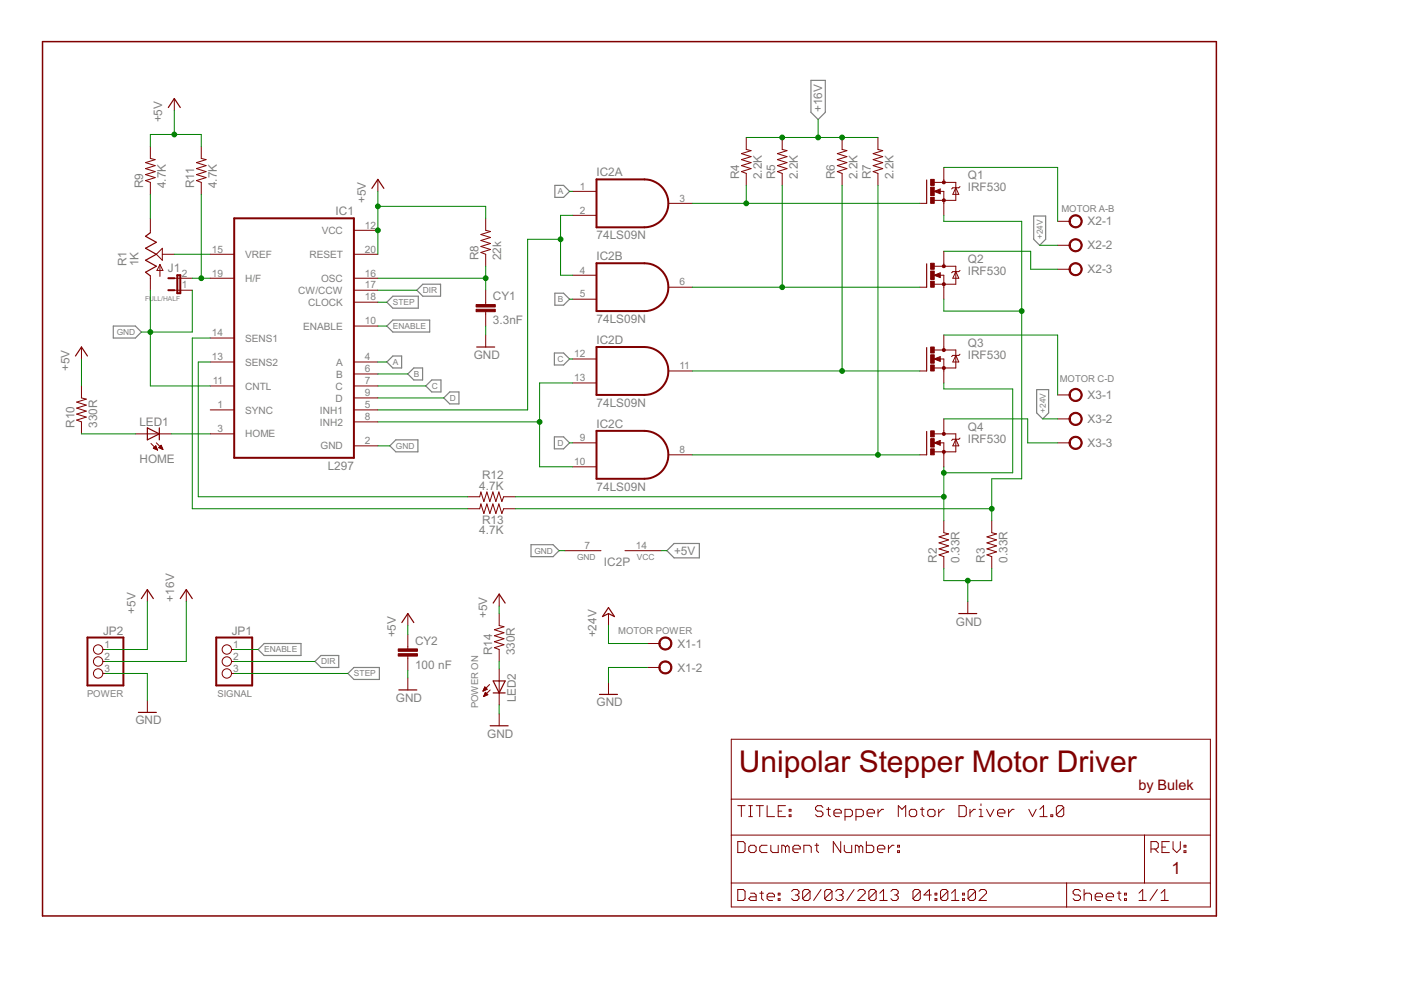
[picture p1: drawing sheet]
<svg xmlns="http://www.w3.org/2000/svg" width="297mm" height="210mm" viewBox="0 0 297 210" stroke-linecap="round" stroke-linejoin="round" font-family="sans-serif">
<g fill="none" stroke="#808080" stroke-width=".25">
<path d="M171.9 17h3.1v6.8l-1.5 1.5-1.6-1.5zM117.6 39.3h1.9l1.3 1.3-1.3 1.2h-1.9zM219.2 45.8h2.5v4.9l-1.3 1.3-1.2-1.3zM24 69.1h4.7l1.3 1.3-1.3 1.3h-4.7zM82 69.1l1.3-1.2h7.8v2.5h-7.8zM82 76.8l1.3-1.3h1.9v2.5h-1.9zM83.3 62.8h5.4v2.5h-5.4l-1.3-1.2zM87.7 78h1.9v2.6h-1.9l-1.2-1.3zM88.4 61.5l1.2-1.2h3.8v2.5h-3.8zM117.5 74.8h2l1.3 1.3-1.3 1.3h-2zM117.6 62.2h1.9l1.3 1.2-1.3 1.3h-1.9zM82.7 94.5l1.2-1.2h4.7v2.5h-4.7z"/>
<path d="M91.5 80.6h2v2.5h-2l-1.2-1.3zM95.4 83.1h1.9v2.5h-1.9l-1.3-1.2zM117.5 92.6h2l1.3 1.3-1.3 1.3h-2zM219.8 82.6h2.5v4.9l-1.2 1.3-1.3-1.3zM112.6 115.5h4.7l1.2 1.3-1.2 1.2h-4.7zM141.4 116.8l1.5-1.6h5.4v3.1h-5.4zM54.7 137.7l1.3-1.3h7.8v2.6h-7.8zM68.1 139h3.7v2.5h-3.7l-1.3-1.2zM75 141.5h5.4v2.6h-5.4l-1.2-1.3z"/>
</g>
<path d="M126.5 38h10.1a5.1 5.1 0 0 1 5.1 5.1 5.1 5.1 0 0 1-5.1 5.1h-10.1zM35.7 59h1.3M37.6 58.4h.6v3.8h-.6zM49.7 46.3h25.3v50.8h-25.3zM126.5 55.8h10.1a5.1 5.1 0 0 1 5.1 5.1 5.1 5.1 0 0 1-5.1 5.1h-10.1zM35.7 61.5h1.3M126.5 73.6h10.1a5.1 5.1 0 0 1 5.1 5.1 5.1 5.1 0 0 1-5.1 5h-10.1zM126.5 91.4h10.1a5.1 5.1 0 0 1 5.1 5 5.1 5.1 0 0 1-5.1 5.1h-10.1zM18.5 135.2h7.7v10.1h-7.7zM45.8 135.2h7.7v10.1h-7.7z" fill="none" stroke="#800000" stroke-width=".42"/>
<g fill="none" stroke="#800000" stroke-width=".21">
<path d="M31.9 31.1v2.5l1 .2-2 .7 2 .6-2 .7 2 .6-2 .6 2 .7-2 .6 1 .4v2.5M37 20.9v2.5M42.7 31.1v2.5l1 .2-2 .7 2 .6-2 .7 2 .6-2 .6 2 .7-2 .6 1 .4v2.5M80.1 38v2.6M158.2 29.1v2.6l1 .2-2 .7 2 .6-2 .6 2 .7-2 .6 2 .7-2 .6 1 .4v2.5M165.8 29.1v2.6l1.1 .2-2.1 .7 2.1 .6-2.1 .6 2.1 .7-2.1 .6 2.1 .7-2.1 .6 1 .4v2.5M178.5 29.1v2.6l1.1 .2-2.1 .7 2.1 .6-2.1 .6 2.1 .7-2.1 .6 2.1 .7-2.1 .6 1 .4v2.5M186.1 29.1v2.6l1.1 .2-2.1 .7 2.1 .6-2.1 .6 2.1 .7-2.1 .6 2.1 .7-2.1 .6 1 .4v2.5M198.1 38.7h4.5v3.8h-4.5M200.1 35.5v3.2M202.6 39.8l.7 1.4h-1.3zM203.5 39.6l-.2 .2h-1.3l-.2 .3"/>
<path d="M31.9 46.3v3M31.9 58.5v3M33.1 53.9l1.3-1.3v2.6zM33.9 56.1v2.5M33.9 56.1l.6 1.2h-1.2zM34.4 53.9h2.6M37 59h3.8M44.6 53.9h5.1M44.6 59h5.1M75 53.9h5.1M75 59h5.1M75 48.8h5.1"/>
<path d="M103 46.3v2.5l1 .3-2 .6 2 .7-2 .6 2 .6-2 .7 2 .6-2 .6 1 .4v2.6M121.4 40.6h5.1M121.4 58.4h5.1M121.4 45.7h5.1M141.7 43.1h5.1M195 43.1h1.5M198.1 40.6l1.2-.5v1zM198.1 58.4l1.2-.6v1.1zM198.1 56.5h4.5v3.8h-4.5M199.2 40.6h.9v5.1M199.2 58.4h.9v5M200.1 53.3v3.2"/>
<path d="M202.6 57.6l.7 1.4h-1.3zM203.5 57.3l-.2 .3h-1.3l-.2 .2M224.2 46.9h2.6M224.2 52h2.6M224.2 57.1h2.6M17.3 73.6v2.5M37 61.5h3.8M44.6 76.8h5.1M44.6 71.7h5.1M75 69.1h5.1M75 76.8h5.1M75 79.3h5.1"/>
<path d="M75 61.5h5.1M75 64.1h5.1M103 61.5v3.1M103 66.1v3M103 71v2.6M121.4 76.1h5.1M121.4 63.4h5.1M141.7 60.9h5.1M141.7 78.7h5.1M195 60.9h1.5M195 78.7h1.5M198.1 76.1l1.2-.5v1z"/>
<path d="M198.1 74.2h4.5v3.8h-4.5M199.2 76.1h.9v5.1M200.1 71v3.2M202.6 75.4l.7 1.4h-1.3zM203.5 75.1l-.2 .3h-1.3l-.2 .2M17.3 81.8v2.6l1 .2-2 .7 2 .6-2 .6 2 .7-2 .6 2 .6-2 .7 1 .4v2.5M28.7 92h7.6M32 94l1.4 1.4M32.5 95l.5-.5 .4 .9zM32.6 95.1h.6M32.6 94.9h.6M32.7 94.8h.4"/>
<path d="M32.8 95.2h.5M32.9 94.7h.2M33 94.6h.1M33.1 95.3h.2M33.1 93.9l1.4 1.4M33.4 95.4h.1M33.7 94.9l.5-.5 .3 .9zM33.7 94.9h.7M33.7 94.8h.6M33.9 94.7h.4M34 95.1h.4M34 94.6h.2"/>
<path d="M34.1 94.5h.1M34.3 95.2h.2M44.6 86.9h5.1M44.6 92h5.1M44.6 81.8h5.1M75 86.9h5.1M75 94.5h5.1M75 81.8h5.1M75 89.5h5.1M75 84.4h5.1M121.4 93.9h5.1M121.4 81.2h5.1"/>
<path d="M121.4 99h5.1M141.7 96.4h5.1M195 96.4h1.5M198.1 93.9l1.2-.5v1zM198.1 92h4.5v3.8h-4.5M199.2 93.9h.9v5.1M200.1 88.8v3.2M202.6 93.1l.7 1.4h-1.3zM203.5 92.9l-.2 .2h-1.3l-.2 .3M224.2 93.9h2.6M224.2 83.7h2.6M224.2 88.8h2.6"/>
<path d="M99.2 105.3h2.5l.3-1 .6 2 .6-2 .7 2 .6-2 .6 2 .7-2 .6 2 .4-1h2.5M99.2 107.9h2.5l.3-1.1 .6 2.1 .6-2.1 .7 2.1 .6-2.1 .6 2.1 .7-2.1 .6 2.1 .4-1h2.5M119.8 116.8h7.6M132.5 116.8h7.6M200.1 110.4v2.5l1 .3-2 .6 2 .7-2 .6 2 .6-2 .7 2 .6-2 .6 1 .4v2.6M210.3 110.4v2.5l1 .3-2 .6 2 .7-2 .6 2 .6-2 .7 2 .6-2 .6 1 .4v2.6M21.8 137.7h.6M31.2 125v2.6M39.5 125v2.6M49.1 137.7h.6M86.5 130.1v2.5M86.5 134.5v3.1"/>
<path d="M86.5 139.1v3.1M105.8 126v2.5M105.8 130.1v2.5l1 .3-2 .6 2 .7-2 .6 2 .6-2 .7 2 .6-2 .6 1 .4v2.6M129 130.1v2.5M137.3 136.4h2.5M205.2 127.6v2.5M21.8 140.3h.6M21.8 142.8h.6M31.2 148.5v2.5M49.1 140.3h.6M49.1 142.8h.6M86.5 143.7v2.6"/>
<path d="M102.4 146.4h.2M102.5 146.3h.4M102.6 146.2h.6M102.6 147.6h.1M102.6 146.1h.6M102.6 147.5h.3M102.7 146h.4M102.7 147.4h.4M102.7 145.8h.3M102.7 147.3h.7M102.7 147.2h.6M102.8 145.7h.1"/>
<path d="M102.8 145.6l.5 .6-.9 .3zM102.8 147h.4M102.8 146.9h.3M102.9 146.8h.1M103.4 147.3l-.5-.5-.4 .9M103.4 147.3l-.9 .4M103.8 145.1l-1.4 1.4M103.9 146.3l-1.4 1.4M105.8 141.8v7.7M105.8 151.4v2.5M129 144.7v2.5M137.3 141.5h2.5"/>
<path d="M155 156.7h101.6v35.6h-101.6zM155 177.1h101.6M155 169.4h101.6M156.4 178.4h1.2l.4 .4v1.6l-.4 .4h-1.2zM156.4 170.8h1.6M157.2 170.8v2.3M158.7 179.6l.4-.4h.8l.4 .4v.8l-.4 .4h-.8l-.4-.4zM158.7 170.8h.8M158.7 173.1h.8M159.1 170.8v2.3M160.3 170.8h1.6M161.1 170.8v2.3"/>
<path d="M162.6 170.8v2.3h1.6M162.6 179.2h-1.1l-.4 .4v.8l.4 .4h1.1M163.4 179.2v1.2l.4 .4h1.2v-1.6M165 172h.8M166.5 170.8h-1.5v2.3h1.5M166.5 179.6l-.3-.4h-.4v1.6M166.5 179.6l.4-.4 .4 .4v1.2M166.5 179.6v1.2M167.3 172.8h.4v.3h-.4zM167.3 171.6h.4v.4h-.4zM172.8 179.2h.8M173.2 178.8v1.6l.4 .4"/>
<path d="M174.5 171.2l-.4-.4h-.8l-.4 .4v.4l.4 .4h.8l.4 .4v.4l-.4 .3h-.8l-.4-.3M175.3 171.6h.7M175.6 171.2v1.6l.4 .3M176.8 172.4h1.6v-.4l-.4-.4h-.8l-.4 .4v.8l.4 .3h.8M178.2 178.4v2.4l-1.5-2.4v2.4M179 179.2v1.2l.4 .4h1.2v-1.6M179.2 173.1h1.1l.4-.3v-.8l-.4-.4h-1.1v2.3M181.5 173.1h1.2l.3-.3v-.8l-.3-.4h-1.2v2.3M182.1 179.6l-.4-.4h-.3v1.6M182.1 179.6v1.2M182.1 179.6l.4-.4 .4 .4v1.2M183.7 178.4v2.4h1.2l.4-.4v-.8l-.4-.4h-1.2"/>
<path d="M183.8 172.4h1.6v-.4l-.4-.4h-.8l-.4 .4v.8l.4 .3h.8M186.2 171.6v1.5M187.3 171.6h-.4l-.7 .8M188.4 179.2v1.6M189.5 179.2h-.4l-.7 .8M190.3 179.2h.4v.4h-.4zM190.5 173.1v-2.3l.7 .8 .8-.8v2.3M192.8 172l.4-.4h.8l.4 .4v.8l-.4 .3h-.8l-.4-.3zM195.1 171.6h.8M195.5 171.2v1.6l.4 .3M196.7 172l.4-.4h.8l.3 .4v.8l-.3 .3h-.8l-.4-.3zM199 171.6v1.5"/>
<path d="M200.2 171.6h-.4l-.8 .8M203.3 170.8h1.2l.4 .4v1.6l-.4 .3h-1.2zM205.7 171.6v1.5M206.8 171.6h-.4l-.7 .8M207.6 173.1h.8M207.6 171.6h.4v1.5M208 170.4v.4M209.2 171.6l.8 1.5 .7-1.5M211.5 172.4h1.6v-.4l-.4-.4h-.8l-.4 .4v.8l.4 .3h.8M213.8 171.6v1.5M215 171.6h-.4l-.8 .8M218.1 171.6l.8 1.5 .8-1.5"/>
<path d="M220.5 173.1h1.5M220.5 171.6l.8-.8v2.3M222.8 172.8h.4v.3h-.4zM225.5 171.2l-.4-.4h-.7l-.4 .4v1.6M225.5 171.2v1.6l-.4 .3h-.7l-.4-.3M225.5 171.2l-1.5 1.6M242.7 177.1v10.1M246.4 179.6h.7M247.9 178.4h-1.5v2.4h1.5M248.7 178.4v1.6l.8 .8 .8-.8v-1.6M251 179.2h.4v.4h-.4zM155 187.2h101.6"/>
<path d="M156.4 188.6h1.2l.4 .4v1.5l-.4 .4h-1.2zM159.1 189.4h.8l.4 .4v1.1h-1.2l-.4-.4 .4-.4h1.2M161.1 189.4h.8M161.5 189v1.5l.4 .4M162.6 190.1h1.6v-.3l-.4-.4h-.8l-.4 .4v.7l.4 .4h.8M165 190.5h.4v.4h-.4zM165 189.4h.4v.4h-.4zM167.8 189l.4-.4h.8l.4 .4v.4l-.4 .4M168.1 180h1.6v-.4l-.4-.4h-.8l-.4 .4v.8l.4 .4h.8M168.6 189.8h.4M169 189.8l.4 .3v.4l-.4 .4h-.8l-.4-.4M170.4 180.8v-1.6h1.2l.4 .4v1.2"/>
<path d="M171.7 189v1.5l-.4 .4h-.7l-.4-.4M171.7 189l-.4-.4h-.7l-.4 .4v1.5M171.7 189l-1.5 1.5M174.1 188.6l-1.6 2.3M176.4 189v1.5l-.4 .4h-.8l-.3-.4M176.4 189l-.4-.4h-.8l-.3 .4v1.5M176.4 189l-1.5 1.5M177.2 189l.4-.4h.8l.4 .4v.4l-.4 .4M178 189.8h.4M178.4 189.8l.4 .3v.4l-.4 .4h-.8l-.4-.4M181.1 188.6l-1.6 2.3M181.9 189l.4-.4h.7l.4 .4v.4l-1.5 1.5h1.5"/>
<path d="M185.8 189v1.5l-.4 .4h-.8l-.4-.4M185.8 189l-.4-.4h-.8l-.4 .4v1.5M185.8 189l-1.6 1.5M186 180h1.6v-.4l-.4-.4h-.8l-.4 .4v.8l.4 .4h.8M186.5 190.9h1.6M186.5 189.4l.8-.8v2.3M188.9 189l.4-.4h.8l.3 .4v.4l-.3 .4M189.7 189.8h.4M190.1 189.8l.3 .3v.4l-.3 .4h-.8l-.4-.4M190.3 180.4h.4v.4h-.4zM195.1 189v1.5l-.4 .4h-.7l-.4-.4M195.1 189l-.4-.4h-.7l-.4 .4v1.5"/>
<path d="M195.1 189l-1.5 1.5M197.5 189.8h-1.6l1.2-1.2v2.3M198.2 190.5h.4v.4h-.4zM198.2 189.4h.4v.4h-.4zM201 189v1.5l-.4 .4h-.8l-.4-.4M201 189l-.4-.4h-.8l-.4 .4v1.5M201 189l-1.6 1.5M201.7 190.9h1.6M201.7 189.4l.8-.8v2.3M204.1 190.5h.4v.4h-.4zM204.1 189.4h.4v.4h-.4zM206.8 189v1.5l-.4 .4h-.8l-.3-.4"/>
<path d="M206.8 189l-.4-.4h-.8l-.3 .4v1.5M206.8 189l-1.5 1.5M207.6 189l.4-.4h.8l.3 .4v.4l-1.5 1.5h1.5M226.1 187.2v5.1M229.1 189l-.4-.4h-.8l-.4 .4v.4l.4 .4h.8l.4 .3v.4l-.4 .4h-.8l-.4-.4M229.8 189.8l.5-.4h.7l.4 .4v1.1M229.8 188.6v2.3M232.2 190.1h1.5v-.3l-.3-.4h-.8l-.4 .4v.7l.4 .4h.8M234.5 190.1h1.6v-.3l-.4-.4h-.8l-.4 .4v.7l.4 .4h.8M236.9 189.4h.8M237.3 189v1.5l.4 .4M238.4 190.5h.4v.4h-.4z"/>
<path d="M238.4 189.4h.4v.4h-.4zM241.5 190.9h1.5M241.5 189.4l.8-.8v2.3M244 180h1.2l.4-.4v-.8l-.4-.4h-1.2v2.4M244.8 180l.8 .8M245.4 188.6l-1.6 2.3M246.2 190.9h1.5M246.2 189.4l.8-.8v2.3M251 180.4h.4v.4h-.4z"/>
<circle cx="20.8" cy="137.7" r=".99"/>
<circle cx="48.1" cy="137.7" r=".99"/>
<circle cx="20.8" cy="140.3" r=".99"/>
<circle cx="20.8" cy="142.8" r=".99"/>
<circle cx="48.1" cy="140.3" r=".99"/>
<circle cx="48.1" cy="142.8" r=".99"/>
</g>
<g fill="none" stroke="#800000" stroke-width=".25">
<path d="M35.7 22.8l1.3-1.9 1.2 1.9M78.8 39.9l1.3-1.9 1.3 1.9M196.5 38.2v4.9M31.9 49.3l-1 .8 2.2 1.3-2.2 1.2 2.2 1.3-2.2 1.3 2.2 1.3-2.2 1.2 1 .8M196.5 55.9v5M16 75.5l1.3-1.9 1.2 1.9M101.1 73.6h3.8M196.5 73.7v5M31.2 90.7l2.6 1.3-2.6 1.3zM33.8 90.7v2.6M196.5 91.5v4.9M30 126.9l1.2-1.9 1.3 1.9"/>
<path d="M38.2 126.9l1.3-1.9 1.3 1.9M85.2 132l1.3-1.9 1.2 1.9M104.6 127.9l1.2-1.9 1.3 1.9M129 128.8l1.3 1.9-1.3-.6-1.3 .6zM203.3 130.1h3.8M29.3 151h3.8M84.6 146.3h3.8M103.9 153.9h3.8M104.6 144.4h2.5l-1.3 2.5zM104.6 146.9h2.5M127.1 147.2h3.8"/>
</g>
<path d="M9 8.8h248.9v185.4h-248.9zM199.2 40.3l-.9 .3 .9 .2v-.2h-.2M199.2 58.1l-.9 .3 .9 .2v-.2h-.2M199.2 75.9l-.9 .2 .9 .3v-.3h-.2M199.2 93.6l-.9 .3 .9 .2v-.2h-.2" fill="none" stroke="#800000" stroke-width=".32"/>
<g fill="#800000" stroke="#800000" stroke-width=".21">
<path d="M140.1 135.5a1.39 1.39 0 0 1 2.2 .2 1.39 1.39 0 0 1-.9 2.1 1.39 1.39 0 0 1-1.7-1.4h.2a1.14 1.14 0 0 1 1.6-1 1.14 1.14 0 0 1 .3 1.9 1.14 1.14 0 0 1-1.8-.6l-.1-.3h-.2z" fill-rule="evenodd"/>
<path d="M140.1 140.5a1.4 1.4 0 0 1 2.2 .3 1.4 1.4 0 0 1-.8 2 1.4 1.4 0 0 1-1.8-1.3h.2a1.14 1.14 0 0 1 1.6-1.1 1.14 1.14 0 0 1 .3 1.9 1.14 1.14 0 0 1-1.8-.5l-.1-.3h-.2z" fill-rule="evenodd"/>
<path d="M227 46a1.39 1.39 0 0 1 2.2 .2 1.39 1.39 0 0 1-.8 2.1 1.39 1.39 0 0 1-1.7-1.4h.2a1.15 1.15 0 0 1 1.6-1.1 1.15 1.15 0 0 1 .3 2 1.15 1.15 0 0 1-1.9-.6v-.3h-.2z" fill-rule="evenodd"/>
<path d="M227 51a1.4 1.4 0 0 1 2.2 .3 1.4 1.4 0 0 1-.8 2 1.4 1.4 0 0 1-1.7-1.3h.2a1.15 1.15 0 0 1 1.6-1.1 1.15 1.15 0 0 1 .3 1.9 1.15 1.15 0 0 1-1.9-.5v-.3h-.2z" fill-rule="evenodd"/>
<path d="M227 56.1a1.4 1.4 0 0 1 2.2 .2 1.4 1.4 0 0 1-.8 2.1 1.4 1.4 0 0 1-1.7-1.3h.2a1.15 1.15 0 0 1 1.6-1.1 1.15 1.15 0 0 1 .3 1.9 1.15 1.15 0 0 1-1.9-.5v-.3h-.2z" fill-rule="evenodd"/>
<path d="M227 82.8a1.4 1.4 0 0 1 2.2 .2 1.4 1.4 0 0 1-.8 2.1 1.4 1.4 0 0 1-1.7-1.4h.2a1.15 1.15 0 0 1 1.6-1 1.15 1.15 0 0 1 .3 1.9 1.15 1.15 0 0 1-1.9-.6v-.3h-.2z" fill-rule="evenodd"/>
<path d="M227 87.9a1.4 1.4 0 0 1 2.2 .2 1.4 1.4 0 0 1-.8 2.1 1.4 1.4 0 0 1-1.7-1.4h.2a1.15 1.15 0 0 1 1.6-1 1.15 1.15 0 0 1 .3 1.9 1.15 1.15 0 0 1-1.9-.6v-.3h-.2z" fill-rule="evenodd"/>
<path d="M227 92.9a1.39 1.39 0 0 1 2.2 .3 1.39 1.39 0 0 1-.8 2 1.39 1.39 0 0 1-1.7-1.3h.2a1.15 1.15 0 0 1 1.6-1.1 1.15 1.15 0 0 1 .3 2 1.15 1.15 0 0 1-1.9-.6v-.3h-.2z" fill-rule="evenodd"/>
<circle cx="200.1" cy="42.5" r=".33"/>
<circle cx="200.1" cy="38.7" r=".33"/>
<circle cx="200.1" cy="60.3" r=".33"/>
<circle cx="200.1" cy="56.4" r=".33"/>
<circle cx="200.1" cy="78" r=".32"/>
<circle cx="200.1" cy="74.2" r=".32"/>
<circle cx="200.1" cy="95.8" r=".32"/>
<circle cx="200.1" cy="92" r=".32"/>
</g>
<g fill="#800000" stroke="#800000" stroke-width=".21">
<path d="M197.3 41.8h.8v1.3h-.8z"/>
<path d="M197.3 38h.8v1.3h-.8z"/>
<path d="M197.3 39.7h.8v1.8h-.8z"/>
<path d="M197.3 59.6h.8v1.3h-.8z"/>
<path d="M197.3 55.8h.8v1.3h-.8z"/>
<path d="M197.3 57.5h.8v1.7h-.8z"/>
<path d="M197.3 77.4h.8v1.3h-.8z"/>
<path d="M197.3 73.6h.8v1.2h-.8z"/>
<path d="M197.3 75.2h.8v1.8h-.8z"/>
<path d="M197.3 95.2h.8v1.2h-.8z"/>
<path d="M197.3 91.4h.8v1.2h-.8z"/>
<path d="M197.3 93h.8v1.8h-.8z"/>
<path d="M84.4 138.6h4.1v.5h-4.1z"/>
<path d="M84.4 137.6h4.1v.5h-4.1z"/>
<path d="M100.9 65.6h4.1v.5h-4.1z"/>
<path d="M100.9 64.6h4.1v.5h-4.1z"/>
</g>
<g fill="none" stroke="#008000" stroke-width=".21">
<path d="M31.9 31.1v-2.6h10.8v2.6M37 23.4v5.1M158.2 29.1h27.9M158.2 39.3v3.8M165.8 39.3v21.6M173.5 25.3v3.8M178.5 39.3v39.4M186.1 39.3v57.1M200.1 35.5h24.1v11.4M31.9 41.2v5.1M37 53.9h7.6M40.8 59h3.8"/>
<path d="M42.7 41.2v17.8M80.1 40.6v13.3M80.1 43.8h22.9v2.5M80.1 59h22.9M103 56.5v5M118.9 50.7h-7v36.2h-31.8M120.8 40.6h.6M121.4 45.7h-2.5v12.7h2.5M146.8 43.1h48.2M200.1 45.7v1.2h16.5v54.6h-6.3v8.9M200.1 53.3h18.4v3.8h5.7M220.4 52h3.8"/>
<path d="M17.3 76.1v5.7M31.9 61.5v20.3h12.7M40.8 61.5v8.9h-10.8M44.6 71.7h-3.8v36.2h58.4M44.6 76.8h-2.6v28.5h57.2M80.1 69.1h1.9M80.1 61.5h8.3M80.1 64.1h1.9M80.1 76.8h1.9M80.1 79.3h6.4M103 69.1v1.9M120.8 63.4h.6"/>
<path d="M120.8 76.1h.6M146.8 60.9h48.2M146.8 78.7h48.2M200.1 63.4v2.6h16.5M200.1 71h24.1v12.7M17.3 92h11.4M36.3 92h8.3M80.1 94.5h2.6M80.1 81.8h10.2M80.1 84.4h14M80.1 89.5h34.3M120.8 93.9h.6"/>
<path d="M121.4 81.2h-7v17.8h7M146.8 96.4h48.2M200.1 81.2v1.3h14.6v17.7h-14.6M200.1 99v11.4M200.1 88.8h17.8v5.1h6.3M221.1 88.8h3.1M109.3 107.9h101M109.3 105.3h90.8M118.5 116.8h1.3M140.1 116.8h1.3M31.2 127.6v10.1h-8.8M39.5 127.6v12.7h-17.1"/>
<path d="M49.7 137.7h5M86.5 132.6v1.9M105.8 128.5v1.6M129 132.6v3.8h8.3M200.1 120.6v2.5h10.2v-2.5M205.2 123.1v4.5M22.4 142.8h8.8v5.7M49.7 142.8h24.1M49.7 140.3h17.1M86.5 142.2v1.5M105.8 140.3v1.5M105.8 149.5v1.9"/>
<path d="M137.3 141.5h-8.3v3.2"/>
</g>
<g fill="#008000" stroke="#008000" stroke-width=".21">
<circle cx="37" cy="28.5" r=".51"/>
<circle cx="80.1" cy="43.8" r=".51"/>
<circle cx="80.1" cy="48.8" r=".51"/>
<circle cx="31.9" cy="70.4" r=".51"/>
<circle cx="205.2" cy="123.1" r=".51"/>
<circle cx="165.8" cy="29.1" r=".51"/>
<circle cx="178.5" cy="29.1" r=".51"/>
<circle cx="173.5" cy="29.1" r=".51"/>
<circle cx="103" cy="59" r=".51"/>
<circle cx="42.7" cy="59" r=".51"/>
<circle cx="118.9" cy="50.7" r=".51"/>
<circle cx="114.4" cy="89.5" r=".51"/>
<circle cx="158.2" cy="43.1" r=".51"/>
<circle cx="165.8" cy="60.9" r=".51"/>
<circle cx="178.5" cy="78.7" r=".51"/>
<circle cx="186.1" cy="96.4" r=".51"/>
<circle cx="216.6" cy="66" r=".51"/>
<circle cx="210.3" cy="107.9" r=".51"/>
<circle cx="200.1" cy="100.2" r=".51"/>
<circle cx="200.1" cy="105.3" r=".51"/>
</g>
<text font-size="7.1" fill="#800000" x="156.6" y="163.7">Unipolar Stepper Motor Driver</text>
<text font-size="4" fill="#800000" x="248.4" y="185.3">1</text>
<text font-size="3.4" fill="#800000" x="241.4" y="167.5">by Bulek</text>
<g font-size="2.8" fill="#808080">
<text x="174.3" y="23.8" transform="rotate(-90 174.3 23.8)">+16V</text>
<text x="34.4" y="26" transform="rotate(-90 34.4 26)">+5V</text>
<text x="30.4" y="39.9" transform="rotate(-90 30.4 39.9)">R9</text>
<text x="35.2" y="39.9" transform="rotate(-90 35.2 39.9)">4.7K</text>
<text x="41.2" y="39.9" transform="rotate(-90 41.2 39.9)">R11</text>
<text x="46" y="39.9" transform="rotate(-90 46 39.9)">4.7K</text>
<text x="126.5" y="37.4">IC2A</text>
<text x="156.7" y="38" transform="rotate(-90 156.7 38)">R4</text>
<text x="161.5" y="38" transform="rotate(-90 161.5 38)">2.2K</text>
<text x="164.3" y="38" transform="rotate(-90 164.3 38)">R5</text>
<text x="169.1" y="38" transform="rotate(-90 169.1 38)">2.2K</text>
<text x="177" y="38" transform="rotate(-90 177 38)">R6</text>
<text x="181.8" y="38" transform="rotate(-90 181.8 38)">2.2K</text>
<text x="184.7" y="38" transform="rotate(-90 184.7 38)">R7</text>
<text x="189.5" y="38" transform="rotate(-90 189.5 38)">2.2K</text>
<text x="205.2" y="40.6">IRF530</text>
<text x="205.2" y="38">Q1</text>
<text x="71.2" y="45.7">IC1</text>
<text x="77.6" y="43.1" transform="rotate(-90 77.6 43.1)">+5V</text>
<text x="230.6" y="47.8">X2-1</text>
<text x="126.5" y="50.7">74LS09N</text>
<text x="230.6" y="52.9">X2-2</text>
<text x="26.8" y="56.4" transform="rotate(-90 26.8 56.4)">R1</text>
<text x="29.3" y="56.4" transform="rotate(-90 29.3 56.4)">1K</text>
<text x="35.6" y="57.6">J1</text>
<text x="101.5" y="55.2" transform="rotate(-90 101.5 55.2)">R8</text>
<text x="106.3" y="55.2" transform="rotate(-90 106.3 55.2)">22k</text>
<text x="126.5" y="55.2">IC2B</text>
<text x="205.2" y="58.3">IRF530</text>
<text x="205.2" y="55.8">Q2</text>
<text x="230.6" y="58">X2-3</text>
<text x="104.5" y="63.7">CY1</text>
<text x="104.5" y="68.8">3.3nF</text>
<text x="126.5" y="68.5">74LS09N</text>
<text x="100.4" y="76.1">GND</text>
<text x="126.5" y="72.9">IC2D</text>
<text x="205.2" y="76.1">IRF530</text>
<text x="205.2" y="73.6">Q3</text>
<text x="14.7" y="78.7" transform="rotate(-90 14.7 78.7)">+5V</text>
<text x="126.5" y="86.3">74LS09N</text>
<text x="230.6" y="84.6">X3-1</text>
<text x="230.6" y="89.7">X3-2</text>
<text x="15.8" y="90.7" transform="rotate(-90 15.8 90.7)">R10</text>
<text x="20.6" y="90.7" transform="rotate(-90 20.6 90.7)">330R</text>
<text x="29.5" y="90.2">LED1</text>
<text x="126.5" y="90.7">IC2C</text>
<text x="205.2" y="93.9">IRF530</text>
<text x="205.2" y="91.4">Q4</text>
<text x="230.6" y="94.8">X3-3</text>
<text x="29.6" y="98.2">HOME</text>
<text x="69.5" y="99.6">L297</text>
<text x="102.2" y="101.6">R12</text>
<text x="101.6" y="103.8">4.7K</text>
<text x="126.5" y="104.1">74LS09N</text>
<text x="101.6" y="113.3">4.7K</text>
<text x="102.2" y="111.1">R13</text>
<text x="128.1" y="119.9">IC2P</text>
<text x="142.9" y="117.6">+5V</text>
<text x="198.6" y="119.3" transform="rotate(-90 198.6 119.3)">R2</text>
<text x="203.4" y="119.3" transform="rotate(-90 203.4 119.3)">0.33R</text>
<text x="208.8" y="119.3" transform="rotate(-90 208.8 119.3)">R3</text>
<text x="213.6" y="119.3" transform="rotate(-90 213.6 119.3)">0.33R</text>
<text x="28.7" y="130.1" transform="rotate(-90 28.7 130.1)">+5V</text>
<text x="37" y="127.5" transform="rotate(-90 37 127.5)">+16V</text>
<text x="103.3" y="131" transform="rotate(-90 103.3 131)">+5V</text>
<text x="21.8" y="134.5">JP2</text>
<text x="49.1" y="134.5">JP1</text>
<text x="83.9" y="135.2" transform="rotate(-90 83.9 135.2)">+5V</text>
<text x="88" y="136.7">CY2</text>
<text x="126.5" y="135.2" transform="rotate(-90 126.5 135.2)">+24V</text>
<text x="143.6" y="137.3">X1-1</text>
<text x="202.7" y="132.6">GND</text>
<text x="88" y="141.8">100 nF</text>
<text x="104.3" y="139" transform="rotate(-90 104.3 139)">R14</text>
<text x="109.1" y="139" transform="rotate(-90 109.1 139)">330R</text>
<text x="143.6" y="142.4">X1-2</text>
<text x="83.9" y="148.8">GND</text>
<text x="109.4" y="148.9" transform="rotate(-90 109.4 148.9)">LED2</text>
<text x="126.5" y="149.8">GND</text>
<text x="28.7" y="153.6">GND</text>
<text x="103.3" y="156.4">GND</text>
</g>
<g font-size="2.4" fill="#808080">
<text x="122.9" y="40.2">1</text>
<text x="122.9" y="45.3">2</text>
<text x="144" y="42.8">3</text>
<text x="44.9" y="53.5">15</text>
<text x="68.2" y="49.6">VCC</text>
<text x="77.4" y="53.5">20</text>
<text x="77.4" y="48.5">12</text>
<text x="38.6" y="58.6">2</text>
<text x="44.9" y="58.6">19</text>
<text x="52" y="54.7">VREF</text>
<text x="52" y="59.7">H/F</text>
<text x="65.6" y="54.7">RESET</text>
<text x="68.1" y="59.7">OSC</text>
<text x="77.4" y="58.6">16</text>
<text x="122.9" y="58">4</text>
<text x="38.6" y="61.2">1</text>
<text x="63.2" y="62.3">CW/CCW</text>
<text x="65.3" y="64.8">CLOCK</text>
<text x="77.4" y="61.2">17</text>
<text x="77.4" y="63.7">18</text>
<text x="122.9" y="63.1">5</text>
<text x="144" y="60.5">6</text>
<text x="44.9" y="71.3">14</text>
<text x="64.3" y="69.9">ENABLE</text>
<text x="77.4" y="68.8">10</text>
<text x="44.9" y="76.4">13</text>
<text x="52" y="77.5">SENS2</text>
<text x="52" y="72.4">SENS1</text>
<text x="71.3" y="77.5">A</text>
<text x="77.4" y="76.4">4</text>
<text x="121.8" y="75.8">12</text>
<text x="45.1" y="81.5">11</text>
<text x="52" y="82.6">CNTL</text>
<text x="71.2" y="82.6">C</text>
<text x="71.3" y="80.1">B</text>
<text x="77.4" y="78.9">6</text>
<text x="77.4" y="81.5">7</text>
<text x="121.8" y="80.8">13</text>
<text x="144" y="78.3">11</text>
<text x="46.1" y="86.6">1</text>
<text x="52" y="87.7">SYNC</text>
<text x="67.8" y="87.7">INH1</text>
<text x="71.2" y="85.1">D</text>
<text x="77.4" y="86.6">5</text>
<text x="77.4" y="89.1">8</text>
<text x="77.4" y="84">9</text>
<text x="46.1" y="91.6">3</text>
<text x="52" y="92.8">HOME</text>
<text x="67.8" y="90.2">INH2</text>
<text x="67.9" y="95.3">GND</text>
<text x="77.4" y="94.2">2</text>
<text x="122.9" y="93.5">9</text>
<text x="121.8" y="98.6">10</text>
<text x="144" y="96.1">8</text>
<text x="123.9" y="116.4">7</text>
<text x="134.8" y="116.4">14</text>
<text x="22.1" y="137.3">1</text>
<text x="49.4" y="137.3">1</text>
<text x="22.1" y="139.9">2</text>
<text x="22.1" y="142.4">3</text>
<text x="49.4" y="139.9">2</text>
<text x="49.4" y="142.4">3</text>
</g>
<g font-size="2.2" fill="#808080">
<text x="225" y="44.9">MOTOR A-B</text>
<text x="224.7" y="81.1">MOTOR C-D</text>
<text x="131.1" y="134.4">MOTOR POWER</text>
<text x="18.5" y="147.9">POWER</text>
<text x="46.1" y="147.9">SIGNAL</text>
<text x="101.4" y="150.2" transform="rotate(-90 101.4 150.2)">POWER ON</text>
</g>
<g font-size="2" fill="#808080">
<text x="118.3" y="41.2">A</text>
<text x="221.1" y="50.7" transform="rotate(-90 221.1 50.7)">+24V</text>
<text x="83.3" y="64.7">STEP</text>
<text x="89.6" y="62.2">DIR</text>
<text x="118.3" y="64.1">B</text>
<text x="24.7" y="71">GND</text>
<text x="83.3" y="69.8">ENABLE</text>
<text x="83.3" y="77.4">A</text>
<text x="118.2" y="76.8">C</text>
<text x="87.7" y="79.9">B</text>
<text x="91.6" y="82.5">C</text>
<text x="95.4" y="85">D</text>
<text x="221.7" y="87.6" transform="rotate(-90 221.7 87.6)">+24V</text>
<text x="83.9" y="95.2">GND</text>
<text x="118.2" y="94.5">D</text>
<text x="113.3" y="117.4">GND</text>
<text x="122.3" y="118.7">GND</text>
<text x="135" y="118.7">VCC</text>
<text x="56" y="138.3">ENABLE</text>
<text x="68.1" y="140.9">DIR</text>
<text x="75" y="143.4">STEP</text>
</g>
<text font-size="1.6" fill="#808080" x="30.7" y="63.8">FULL/HALF</text>
</svg>
